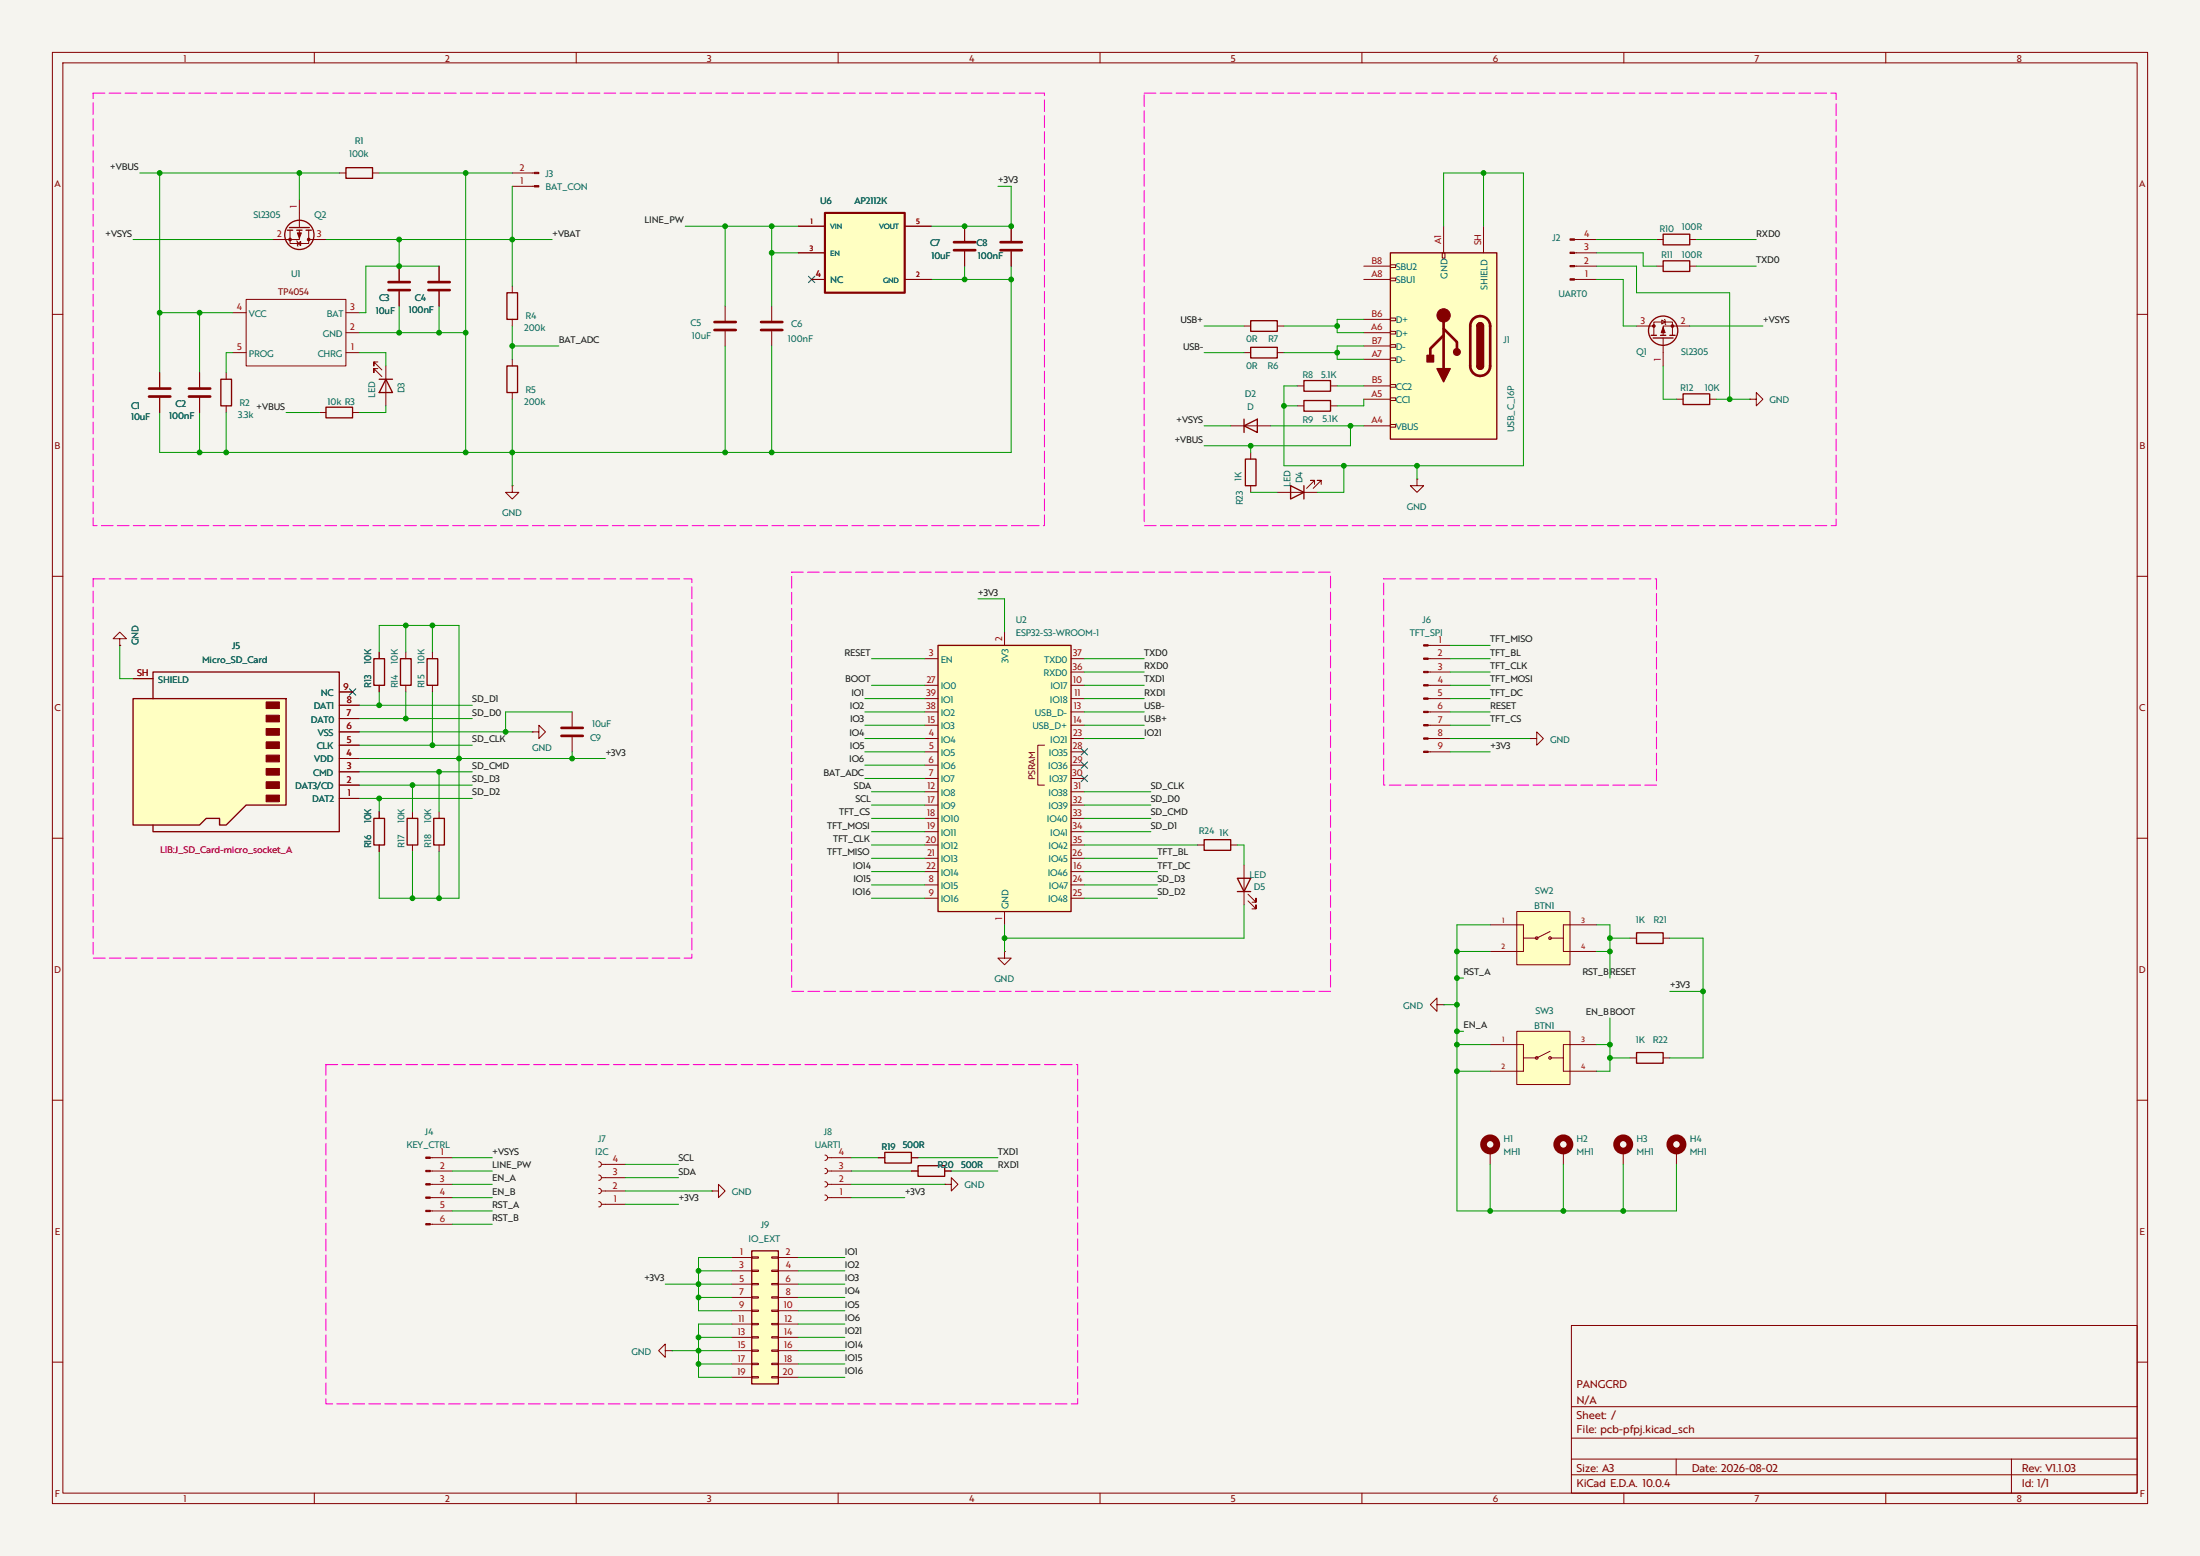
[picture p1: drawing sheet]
<svg xmlns="http://www.w3.org/2000/svg" width="420mm" height="297mm" viewBox="0 0 420 297" stroke-linecap="round" stroke-linejoin="round" font-family="sans-serif">
<path d="M0 0h420v297h-420z" fill="#f5f4ef" stroke="#f5f4ef" stroke-width=".19"/>
<g fill="none" stroke="#840000" stroke-width=".19">
<path d="M10 10h400v277h-400zM12 12h396v273h-396zM60 10v2M110 10v2M160 10v2M210 10v2M260 10v2M310 10v2M360 10v2M10 60h2M408 60h2M10 110h2"/>
<path d="M408 110h2M10 160h2M408 160h2M10 210h2M408 210h2M300 253h108v32h-108zM10 260h2M300 278.5h108M300 274.5h108M300 268.5h108M320 278.5v3M384 278.5v6.5"/>
<path d="M408 260h2M60 285v2M110 285v2M160 285v2M210 285v2M260 285v2M300 281.5h108M310 285v2M360 285v2"/>
</g>
<path d="M265.4 48.3h20.3v35.5h-20.3z" fill="#ffffc2"/>
<g fill="none" stroke="#840000" stroke-width=".19">
<path d="M260.3 53.3h5.1M260.3 50.8h5.1M265.4 53.1h1v.5h-1zM265.4 50.5h1v.6h-1zM275.3 48.3h.5v1h-.5zM275.6 43.2v5.1M283.2 43.2v5.1M260.3 76.2h5.1M260.3 63.5h5.1M260.3 68.6h5.1M260.3 73.7h5.1M260.3 61h5.1"/>
<path d="M260.3 66h5.1M265.4 75.9h1v.6h-1zM265.4 73.4h1v.5h-1zM265.4 68.3h1v.5h-1zM265.4 65.8h1v.5h-1zM265.4 63.2h1v.6h-1zM265.4 60.7h1v.5h-1zM260.3 81.3h5.1M265.4 81h1v.5h-1zM77.5 124.5v1.2M77.5 130.8v1.3M274.3 191.8v-1.3l-1.3 1.3 1.3 1.2v-1.2h1.3"/>
<path d="M275.6 191.8h.1"/>
</g>
<path d="M265.4 48.3h20.3v35.5h-20.3zM281.9 69.9a.64 .64 0 0 0 .7 .6 .64 .64 0 0 0 .6-.6M281.9 62.2a.64 .64 0 0 1 .7-.6 .64 .64 0 0 1 .6 .6M76.5 125.7h2v5.1h-2z" fill="none" stroke="#840000" stroke-width=".25"/>
<path d="M275.6 64l-2.6 2.5v1.3M275.6 62.7l2.5 2.6v1.2M275.6 60.2v10.2M281.2 60.9a1.91 1.91 0 0 1 2.1-.4 1.91 1.91 0 0 1 1.2 1.7v7.7a1.91 1.91 0 0 1-1.9 1.8 1.91 1.91 0 0 1-1.9-1.8v-7.8l.1-.7z" fill="none" stroke="#840000" stroke-width=".51"/>
<g fill="#840000" stroke="#840000" stroke-width=".25">
<path d="M281.9 62.2h1.3v7.7h-1.3z"/>
<path d="M281.9 69.9h1.3a.64 .64 0 0 1-.6 .6 .64 .64 0 0 1-.7-.6z"/>
<path d="M282.1 61.8a.64 .64 0 0 1 .7-.2 .64 .64 0 0 1 .4 .6h-1.3z"/>
<path d="M274.3 70.4h2.6l-1.3 2.5z"/>
<path d="M272.4 67.8h1.3v1.3h-1.3z"/>
<circle cx="278.1" cy="67.2" r=".63"/>
</g>
<circle cx="275.6" cy="60.2" r="1.27" fill="#840000" stroke="#840000" stroke-width=".19"/>
<path d="M25.4 133.4h29.2v20.3h-7.6l-3.8 3.8h-1.3v-1.3h-2.5l-1.3 1.3h-12.7z" fill="#ffffc2"/>
<path d="M96.8 55.9h2v5.1h-2zM72.4 72.4h2.5M73.7 72.4l1.2 2.5h-2.5zM96.8 69.9h2v5h-2zM25.4 133.4h29.2v20.3h-7.6l-3.8 3.8h-1.3v-1.3h-2.5l-1.3 1.3h-12.7zM29.2 133.4v-5.1h35.6v30.5h-35.6v-1.3M71.4 125.7h2v5.1h-2zM229.9 160.3h5v2h-5zM236.2 167.6h2.6l-1.3 2.6zM236.2 170.2h2.6M175.3 222.5h5v2h-5z" fill="none" stroke="#840000" stroke-width=".25"/>
<g fill="#840000" stroke="#840000" stroke-width=".19">
<path d="M50.8 151.8h2.5v1.2h-2.5z"/>
<path d="M50.8 149.2h2.5v1.3h-2.5z"/>
<path d="M50.8 146.7h2.5v1.3h-2.5z"/>
<path d="M50.8 144.1h2.5v1.3h-2.5z"/>
<path d="M50.8 141.6h2.5v1.3h-2.5z"/>
<path d="M50.8 139.1h2.5v1.2h-2.5z"/>
<path d="M50.8 136.5h2.5v1.3h-2.5z"/>
<path d="M50.8 134h2.5v1.3h-2.5z"/>
<path d="M271.8 123.1h.8v.2h-.8z"/>
<path d="M271.8 125.6h.8v.3h-.8z"/>
<path d="M271.8 128.1h.8v.3h-.8z"/>
<path d="M271.8 130.7h.8v.2h-.8z"/>
<path d="M271.8 133.2h.8v.3h-.8z"/>
<path d="M271.8 135.8h.8v.2h-.8z"/>
<path d="M271.8 138.3h.8v.3h-.8z"/>
<path d="M271.8 140.8h.8v.3h-.8z"/>
<path d="M271.8 143.4h.8v.2h-.8z"/>
</g>
<g fill="none" stroke="#840000" stroke-width=".19">
<path d="M76.2 50.8v2.8M76.2 55.6v2.8M83.8 50.8v2.8M83.8 55.6v2.8M97.8 54.6v1.3M72.1 69.1h-.7v.8v-.8l1.5 1.5M72.1 70.4h-.7v.7v-.7l1.5 1.5M73.7 69.9v7.6M97.8 61v1.2M97.8 68.6v1.3M97.8 74.9v1.3M97.8 92.7v1.3h1.3l-1.3 1.3-1.3-1.3h1.3"/>
<path d="M97.8 92.7h.1M22.9 121.9h1.2l-1.2-1.2-1.3 1.2h1.3v1.3M22.9 123.2h.1M25.4 129.5h3.8M64.8 139.7h3.8M64.8 137.2h3.8M64.8 134.6h3.8M64.8 132.1h2.5M72.4 124.5v1.2M72.4 130.8v1.3M272.6 123.2h4.3M272.6 125.7h4.3"/>
<path d="M272.6 128.3h4.3M272.6 130.8h4.3M272.6 133.4h4.3M272.6 135.9h4.3M272.6 138.4h4.3M64.8 152.4h3.8M64.8 149.9h3.8M64.8 147.3h3.8M64.8 144.8h3.8M64.8 142.2h3.8M272.6 141h4.3M272.6 143.5h4.3"/>
<path d="M292.1 141h1.3v-1.3l1.2 1.3-1.2 1.2v-1.2M292.1 141h.1M228.6 161.3h1.3M234.9 161.3h1.3M237.5 165.1v7.6M238.3 172l1.5 1.5v-.8v.8h-.8M238.3 170.7l1.5 1.5v-.7v.7h-.8M191.8 181.6v1.3h1.2l-1.2 1.3-1.3-1.3h1.3M191.8 181.6h.1M309.9 219.7v2.5M320 219.7v2.5M174 223.5h1.3"/>
<path d="M180.3 226.1h1.3v-1.3l1.3 1.3-1.3 1.2v-1.2M180.3 226.1h.1M180.3 223.5h1.3"/>
</g>
<path d="M74.2 55.4h4M74.2 53.8h4M81.8 55.4h4.1M81.8 53.8h4.1" fill="none" stroke="#840000" stroke-width=".51"/>
<g fill="none" stroke="#840000" stroke-width="1.3">
<circle cx="309.9" cy="218.4" r="1.27"/>
<circle cx="320" cy="218.4" r="1.27"/>
</g>
<path d="M289.6 196.9h10.1v10.1h-10.1z" fill="#ffffc2"/>
<g fill="none" stroke="#840000" stroke-width=".19">
<path d="M284.5 199.4h6.3v5.1h-6.3M289.6 196.9h10.1v10.1h-10.1zM304.8 199.4h-6.4v5.1h6.4M295.9 200.7l-2.5 1.2h-2.6M295.9 201.9h2.5"/>
<circle cx="293.4" cy="201.9" r=".25"/>
<circle cx="295.9" cy="201.9" r=".25"/>
</g>
<path d="M179.1 123.2h25.4v50.8h-25.4z" fill="#ffffc2"/>
<path d="M179.1 123.2h25.4v50.8h-25.4z" fill="none" stroke="#840000" stroke-width=".25"/>
<g fill="none" stroke="#840000" stroke-width=".19">
<path d="M176.5 125.7h2.6M176.5 130.8h2.6M176.5 133.4h2.6M176.5 135.9h2.6M176.5 138.4h2.6M191.8 120.7v2.5M204.5 125.7h2.5M204.5 130.8h2.5M204.5 133.4h2.5M204.5 135.9h2.5M204.5 138.4h2.5M204.5 128.3h2.5"/>
<path d="M176.5 141h2.6M176.5 143.5h2.6M176.5 146.1h2.6M176.5 148.6h2.6M176.5 151.1h2.6M176.5 153.7h2.6M176.5 156.2h2.6M176.5 158.8h2.6M199.4 142.2h-1.3v7.7h1.3M204.5 141h2.5M204.5 143.5h2.5M204.5 146.1h2.5"/>
<path d="M204.5 148.6h2.5M204.5 151.1h2.5M204.5 153.7h2.5M204.5 156.2h2.5M204.5 158.8h2.5M176.5 168.9h2.6M176.5 171.5h2.6M176.5 166.4h2.6M176.5 161.3h2.6M176.5 163.8h2.6M191.8 174v2.5M204.5 168.9h2.5"/>
<path d="M204.5 171.5h2.5M204.5 166.4h2.5M204.5 161.3h2.5M204.5 163.8h2.5"/>
</g>
<path d="M289.6 174h10.1v10.2h-10.1z" fill="#ffffc2"/>
<g fill="none" stroke="#840000" stroke-width=".19">
<path d="M300.6 53.3h4.2M300.6 50.8h4.2M300.6 48.3h4.2M300.6 45.7h4.2M247.6 77.5h1.3M247.6 73.7h1.3M254 77.5h1.3M254 73.7h1.3M312.4 62.2h3.3M315.7 64v-2.5h3.6v2.5M317.2 61.1l.7 .4-.7 .3zM317.5 64.5v5.4"/>
<path d="M317.8 61l.2 1M322.6 62.2h-5.1v1.8M243.8 94h7.7M251 92.5v-.8h-.8h.8l-1.6 1.5M252.2 92.5v-.8h-.7h.7l-1.5 1.5M270.5 91.4v1.3h1.3l-1.3 1.3-1.3-1.3h1.3M270.5 91.4h.1M284.5 176.5h6.3v5.1h-6.3M289.6 174h10.1v10.2h-10.1zM295.9 177.8l-2.5 1.3h-2.6M295.9 179.1h2.5M304.8 176.5h-6.4v5.1h6.4"/>
<path d="M135.9 227.3h1.3v-1.2l1.2 1.2-1.2 1.3v-1.3M135.9 227.3h.1M157.5 228.1l.3 .1 .2 .4-.2 .4-.3 .1M157.5 225.6l.3 .1 .2 .4-.2 .3-.3 .2M157.5 223l.3 .2 .2 .3-.2 .4-.3 .1M157.5 220.5l.3 .1 .2 .4-.2 .3-.3 .2M158 228.6h4.6M158 226.1h4.6M158 223.5h4.6M158 221h4.6M167.6 221h1.3M174 221h1.3"/>
<circle cx="293.4" cy="179.1" r=".25"/>
<circle cx="295.9" cy="179.1" r=".25"/>
</g>
<g fill="none" stroke="#840000" stroke-width=".25">
<path d="M248.9 76.5h5.1v2h-5.1zM248.9 72.6h5.1v2.1h-5.1zM315.2 64h1M315.6 64.5h3.8M317 64h1M318.8 64h1M246.4 92.7l2.5 1.3-2.5 1.3zM248.9 92.7v2.6M168.9 220h5.1v2h-5.1z"/>
<circle cx="317.5" cy="63.1" r="2.79"/>
</g>
<g fill="#840000" stroke="#840000" stroke-width=".19">
<path d="M299.7 53.2h.9v.3h-.9z"/>
<path d="M299.7 50.7h.9v.2h-.9z"/>
<path d="M299.7 48.1h.9v.3h-.9z"/>
<path d="M299.7 45.6h.9v.2h-.9z"/>
<path d="M317.5 62.5l.4 1h-.8z"/>
<circle cx="315.7" cy="62.2" r=".25"/>
<circle cx="319.3" cy="62.2" r=".25"/>
</g>
<path d="M143.5 238.8h5.1v25.4h-5.1z" fill="#ffffc2"/>
<g fill="none" stroke="#840000" stroke-width=".25">
<path d="M66 32h5.1v2h-5.1zM54.9 43.9h1M55.2 43.4h3.9M56.6 43.9h1.1M58.4 43.9h1M317.5 44.7h5.1v2h-5.1zM317.5 49.8h5.1v2h-5.1zM62.2 77.7h5.1v2.1h-5.1zM238.8 61.2h5v2h-5zM238.8 66.3h5v2h-5zM321.3 75.2h5.1v2h-5.1zM237.5 81.3l2.5-1.3v2.6z"/>
<path d="M237.5 80v2.6M237.7 87.6h2.1v5.1h-2.1zM77.7 156.2h2.1v5.1h-2.1zM82.8 156.2h2v5.1h-2zM312.4 178.1h5.1v2h-5.1zM312.4 200.9h5.1v2h-5.1zM143.5 238.8h5.1v25.4h-5.1z"/>
<circle cx="57.1" cy="44.8" r="2.79"/>
</g>
<g fill="none" stroke="#840000" stroke-width=".19">
<path d="M57.1 38.1v5.3M64.8 33h1.2M71.1 33h1.3M97.8 33h4.2M97.8 35.6h4.2M44.4 59.7h2.6M47 57.2h19v12.7h-19zM55.4 43.9v2.6h3.5v-2.6M56.6 46l.3 1M56.8 46.5l.6-.4v.8zM57.1 43.9v1.8h-5M58.9 45.7h3.3"/>
<path d="M66 59.7h2.6M184.1 43.2v2.8M184.1 48v2.8M193 43.2v2.8M193 48v2.8M316.2 45.7h1.3M316.2 50.8h1.3M322.6 45.7h1.2M322.6 50.8h1.2M44.4 67.3h2.6M61 78.7h1.2M66 67.3h2.6"/>
<path d="M66 63.5h2.6M67.3 78.7h1.3M237.5 62.2h1.3M237.5 67.3h1.3M243.8 62.2h1.3M243.8 67.3h1.3M320 76.2h1.3M326.4 76.2h1.3M334 76.2h1.3v-1.3l1.2 1.3-1.2 1.3v-1.3M334 76.2h.1M234.9 81.3h7.7M238.8 86.4v1.2"/>
<path d="M238.8 92.7v1.3M101.6 139.7h1.3v-1.3l1.2 1.3-1.2 1.3v-1.3M101.6 139.7h.1M78.7 154.9v1.3M83.8 154.9v1.3M78.7 161.3v1.3M83.8 161.3v1.3M311.1 179.1h1.3M317.5 179.1h1.3M298.4 219.7v2.5M311.1 201.9h1.3M317.5 201.9h1.3"/>
<path d="M82.1 221h4.3M82.1 223.5h4.3M82.1 226.1h4.3M82.1 228.6h4.3M82.1 231.1h4.3M82.1 233.7h4.3M114.3 229.4l.4 .1 .1 .4-.1 .3-.4 .2M114.3 226.8l.4 .2 .1 .3-.1 .4-.4 .1M114.3 224.3l.4 .1 .1 .4-.1 .3-.4 .2M114.3 221.7l.4 .2 .1 .3-.1 .4-.4 .2M114.8 229.9h4.6M114.8 227.3h4.6"/>
<path d="M114.8 224.8h4.6M114.8 222.2h4.6M143.5 239.9h1.3v.3h-1.3zM147.3 239.9h1.3v.3h-1.3zM127 257.8v-1.3l-1.3 1.3 1.3 1.3v-1.3h1.3M128.3 257.8h.1M139.7 240h3.8M139.7 242.6h3.8M139.7 245.1h3.8M139.7 247.6h3.8M139.7 250.2h3.8M139.7 252.7h3.8"/>
<path d="M139.7 255.3h3.8M139.7 257.8h3.8M143.5 242.4h1.3v.3h-1.3zM143.5 245h1.3v.2h-1.3zM143.5 247.5h1.3v.3h-1.3zM143.5 250.1h1.3v.2h-1.3zM143.5 252.6h1.3v.3h-1.3zM143.5 255.1h1.3v.3h-1.3zM143.5 257.7h1.3v.2h-1.3zM147.3 242.4h1.3v.3h-1.3zM147.3 245h1.3v.2h-1.3zM147.3 247.5h1.3v.3h-1.3z"/>
<path d="M147.3 250.1h1.3v.2h-1.3zM147.3 252.6h1.3v.3h-1.3zM147.3 255.1h1.3v.3h-1.3zM147.3 257.7h1.3v.2h-1.3zM148.6 240h3.8M148.6 242.6h3.8M148.6 245.1h3.8M148.6 247.6h3.8M148.6 250.2h3.8M148.6 252.7h3.8M148.6 255.3h3.8M148.6 257.8h3.8"/>
<path d="M139.7 260.3h3.8M139.7 262.9h3.8M143.5 260.2h1.3v.3h-1.3zM143.5 262.8h1.3v.2h-1.3zM147.3 260.2h1.3v.3h-1.3zM147.3 262.8h1.3v.2h-1.3zM148.6 260.3h3.8M148.6 262.9h3.8"/>
</g>
<g fill="#840000" stroke="#840000" stroke-width=".19">
<path d="M81.3 220.9h.8v.2h-.8z"/>
<path d="M81.3 223.4h.8v.2h-.8z"/>
<path d="M81.3 225.9h.8v.3h-.8z"/>
<path d="M81.3 228.5h.8v.2h-.8z"/>
<path d="M81.3 231h.8v.3h-.8z"/>
<path d="M81.3 233.6h.8v.2h-.8z"/>
<path d="M56.8 44.5h.7l-.4 1z"/>
<path d="M102 35.4h.9v.3h-.9z"/>
<path d="M102 32.9h.9v.2h-.9z"/>
<circle cx="58.9" cy="45.7" r=".25"/>
<circle cx="55.4" cy="45.7" r=".25"/>
</g>
<circle cx="298.5" cy="218.4" r="1.27" fill="none" stroke="#840000" stroke-width="1.3"/>
<path d="M182.1 46.2h4.1M182.1 47.8h4.1M191 46.2h4.1M191 47.8h4.1" fill="none" stroke="#840000" stroke-width=".51"/>
<path d="M157.5 40.6h15.2v15.3h-15.2z" fill="#ffffc2"/>
<path d="M157.5 40.6h15.2v15.3h-15.2z" fill="none" stroke="#840000" stroke-width=".41"/>
<g fill="none" stroke="#840000" stroke-width=".19">
<path d="M76.2 50.8v2.8M76.2 55.6v2.8M83.8 50.8v2.8M83.8 55.6v2.8M138.4 58.4v2.8M147.3 58.4v2.8M152.4 43.2h5.1M152.4 48.3h5.1M154.9 53.3h2.6M172.7 43.2h5.1M172.7 53.3h5.1M184.1 43.2v2.8"/>
<path d="M184.1 48v2.8M193 43.2v2.8M193 48v2.8M30.5 71.1v2.8M30.5 75.9v2.8M38.1 71.1v2.8M38.1 75.9v2.8M43.2 71.1v1.3M43.2 77.5v1.2M138.4 63.2v2.8M147.3 63.2v2.8M22.9 123.2h.1"/>
<path d="M25.4 129.5h3.8M64.8 139.7h3.8M64.8 137.2h3.8M64.8 134.6h3.8M64.8 132.1h2.5M72.4 124.5v1.2M72.4 130.8v1.3M82.5 124.5v1.2M82.5 130.8v1.3M109.2 135.9v2.8M64.8 152.4h3.8M64.8 149.9h3.8"/>
<path d="M64.8 147.3h3.8M64.8 144.8h3.8M64.8 142.2h3.8M72.4 154.9v1.3M109.2 140.7v2.8M72.4 161.3v1.3M284.5 219.7v2.5M167.6 221h1.3M174 223.5h1.3M174 221h1.3M180.3 223.5h1.3"/>
</g>
<path d="M28.4 75.7h4.1M28.4 74.2h4.1M36.1 75.7h4M36.1 74.2h4M136.4 63h4.1M136.4 61.5h4.1M145.3 63h4.1M145.3 61.5h4.1M107.2 138.9h4.1M107.2 140.5h4.1" fill="none" stroke="#840000" stroke-width=".51"/>
<path d="M42.2 72.4h2v5.1h-2zM81.5 125.7h2.1v5.1h-2.1zM71.4 156.2h2v5.1h-2z" fill="none" stroke="#840000" stroke-width=".25"/>
<circle cx="284.5" cy="218.4" r="1.27" fill="none" stroke="#840000" stroke-width="1.3"/>
<g fill="none" stroke="#009600" stroke-width=".19">
<path d="M26.7 33h38.1M30.5 33v38.1M57.1 33v5.1M72.4 33h25.4M88.9 33v53.4M97.8 35.6v19M190.5 35.6h2.5v7.6h-15.2M283.2 33v10.2M25.4 45.7h26.7M30.5 59.7h13.9M38.1 59.7v11.4M62.2 45.7h43.2"/>
<path d="M76.2 45.7v5.1M76.2 58.4v5.1M83.8 50.8h-14v8.9h-1.2M83.8 58.4v5.1M130.8 43.2h21.6M138.4 43.2v15.2M147.3 48.3h5.1M147.3 43.2v15.2M177.8 53.3h15.2M184.1 50.8v2.5M193 50.8v35.6h-162.5v-7.7M275.6 43.2v-10.2h15.2v55.9h-45.7v-15.2h2.5"/>
<path d="M304.8 53.3h5.1v8.9h2.5M304.8 48.3h8.9v2.5h2.5M304.8 50.8h7.6v5.1h17.8v20.3M304.8 45.7h11.4M323.8 50.8h11.5M323.8 45.7h11.5M38.1 78.7v7.7M43.2 78.7v7.7M44.4 67.3h-1.2v3.8M54.6 78.7h6.4M68.6 63.5h20.3M68.6 67.3h5.1v2.6"/>
<path d="M73.7 77.5v1.2h-5.1M97.8 66h8.9M97.8 62.2v6.4M97.8 76.2v16.5M138.4 66v20.4M147.3 66v20.4M229.9 62.2h7.6M229.9 67.3h7.6M245.1 62.2h10.2M245.1 67.3h10.2M245.1 77.5h2.5M255.3 73.7h5"/>
<path d="M260.3 61h-5v2.5h5M260.3 66h-5v2.6h5M260.3 76.2v1.3h-5M317.5 69.9v6.3h2.5M322.6 62.2h13.9M327.7 76.2h6.3M229.9 81.3h5M238.8 85.1v1.3M238.8 94h5M242.6 81.3h17.7M256.5 88.9v5.1h-5M257.8 81.3v3.8h-27.9"/>
<path d="M270.5 88.9v2.5M77.5 119.4v5.1M82.5 119.4v5.1M186.7 114.3h5.1v6.4M22.9 123.2v6.3h2.5M68.6 134.6h21.6M68.6 139.7h33M68.6 137.2h21.6M72.4 124.5v-5.1h15.2v52.1h-15.2v-8.9M72.4 132.1v2.5M77.5 132.1v5.1M82.5 132.1v10.1"/>
<path d="M109.2 135.9h-12.7v3.8M165.1 135.9h11.4M165.1 138.4h11.4M165.1 133.4h11.4M166.4 130.8h10.1M166.4 125.7h10.1M207 128.3h11.4M207 130.8h11.4M207 135.9h11.4M207 138.4h11.4M207 133.4h11.4M207 125.7h11.4"/>
<path d="M276.9 128.3h7.6M276.9 130.8h7.6M276.9 135.9h7.6M276.9 138.4h7.6M276.9 133.4h7.6M276.9 125.7h7.6M276.9 123.2h7.6M68.6 149.9h21.6M68.6 147.3h21.6M68.6 144.8h47M68.6 152.4h21.6M68.6 142.2h21.6"/>
<path d="M72.4 152.4v2.5M78.7 149.9v5M83.8 147.3v7.6M109.2 143.5v1.3M165.1 141h11.4M165.1 143.5h11.4M165.1 146.1h11.4M165.1 148.6h11.4M166.4 158.8h10.1M166.4 156.2h10.1M166.4 151.1h10.1M166.4 153.7h10.1"/>
<path d="M207 141h11.4M207 158.8h12.7M207 156.2h12.7M207 151.1h12.7M207 153.7h12.7M276.9 141h15.2M276.9 143.5h7.6M78.7 162.6v8.9M83.8 162.6v8.9M166.4 161.3h10.1M166.4 168.9h10.1M166.4 171.5h10.1"/>
<path d="M166.4 163.8h10.1M166.4 166.4h10.1M191.8 176.5v5.1M207 161.3h21.6M207 168.9h14M207 171.5h14M207 163.8h14M207 166.4h14M236.2 161.3h1.3v3.8M237.5 172.7v6.4h-45.7M284.5 176.5h-6.4v54.6h41.9v-8.9M304.8 176.5h2.5v10.2"/>
<path d="M307.3 179.1h3.8M318.8 179.1h6.3v22.8h-6.3M275.6 191.8h2.5M278.1 181.6h6.4M278.1 196.9h1.3M278.1 199.4h6.4M278.1 186.7h1.3M304.8 181.6h2.5M304.8 199.4h2.5M307.3 194.3v10.2h-2.5M318.8 189.2h6.3M278.1 204.5h6.4"/>
<path d="M307.3 201.9h3.8M86.4 231.1h7.6M86.4 223.5h7.6M86.4 221h7.6M86.4 226.1h7.6M86.4 228.6h7.6M86.4 233.7h7.6M119.4 229.9h10.1M119.4 222.2h10.1M119.4 224.8h10.1M119.4 227.3h16.5M162.6 223.5h11.4"/>
<path d="M162.6 221h5M162.6 226.1h17.7M162.6 228.6h10.1M175.3 221h15.2M181.6 223.5h8.9M284.5 222.2v8.9M298.4 222.2v8.9M309.9 222.2v8.9M127 245.1h12.7M128.3 257.8h11.4M133.3 255.3h6.4M133.3 247.6h6.4"/>
<path d="M133.3 242.6h6.4M139.7 252.7h-6.4v10.2h6.4M139.7 240h-6.4v10.2h6.4M152.4 252.7h8.9M152.4 257.8h8.9M152.4 255.3h8.9M152.4 245.1h8.9M152.4 240h8.9M152.4 250.2h8.9M152.4 247.6h8.9M152.4 242.6h8.9M133.3 260.3h6.4"/>
<path d="M152.4 262.9h8.9M152.4 260.3h8.9"/>
</g>
<path d="M154.3 52.7l1.2 1.2M155.5 52.7l-1.2 1.2M66.7 131.5l1.2 1.2M67.9 131.5l-1.2 1.2M206.4 142.9l1.2 1.2M206.4 145.4l1.2 1.3M206.4 148l1.2 1.2M207.6 142.9l-1.2 1.2M207.6 145.4l-1.2 1.3M207.6 148l-1.2 1.2" fill="none" stroke="#000084" stroke-width=".19"/>
<path d="M17.8 17.8h181.6v82.5h-181.6zM218.4 17.8h132.1v82.5h-132.1zM17.8 110.5h114.3v72.4h-114.3zM151.1 109.2h102.9v80h-102.9zM264.2 110.5h52v39.4h-52zM62.2 203.2h143.5v64.8h-143.5z" fill="none" stroke="#f0c" stroke-width=".2" stroke-dasharray="2.2 .8"/>
<g fill="#009600" stroke="#009600" stroke-width=".19">
<circle cx="283.2" cy="33" r=".46"/>
<circle cx="330.2" cy="76.2" r=".46"/>
<circle cx="257.8" cy="81.3" r=".46"/>
<circle cx="270.5" cy="88.9" r=".46"/>
<circle cx="256.5" cy="88.9" r=".46"/>
<circle cx="184.1" cy="43.2" r=".46"/>
<circle cx="147.3" cy="43.2" r=".46"/>
<circle cx="193" cy="43.2" r=".46"/>
<circle cx="255.3" cy="62.2" r=".46"/>
<circle cx="245.1" cy="77.5" r=".46"/>
<circle cx="255.3" cy="67.3" r=".46"/>
<circle cx="238.8" cy="85.1" r=".46"/>
<circle cx="147.3" cy="48.3" r=".46"/>
<circle cx="278.1" cy="186.7" r=".46"/>
<circle cx="325.1" cy="189.2" r=".46"/>
<circle cx="307.3" cy="181.6" r=".46"/>
<circle cx="307.3" cy="201.9" r=".46"/>
<circle cx="298.4" cy="231.1" r=".46"/>
<circle cx="284.5" cy="231.1" r=".46"/>
<circle cx="278.1" cy="196.9" r=".46"/>
<circle cx="309.9" cy="231.1" r=".46"/>
<circle cx="307.3" cy="199.4" r=".46"/>
<circle cx="278.1" cy="199.4" r=".46"/>
<circle cx="278.1" cy="181.6" r=".46"/>
<circle cx="278.1" cy="204.5" r=".46"/>
<circle cx="278.1" cy="191.8" r=".46"/>
<circle cx="307.3" cy="179.1" r=".46"/>
<circle cx="191.8" cy="179.1" r=".46"/>
<circle cx="133.3" cy="255.3" r=".46"/>
<circle cx="133.3" cy="257.8" r=".46"/>
<circle cx="133.3" cy="260.3" r=".46"/>
<circle cx="133.3" cy="242.6" r=".46"/>
<circle cx="133.3" cy="247.6" r=".46"/>
<circle cx="133.3" cy="245.1" r=".46"/>
<circle cx="88.9" cy="33" r=".46"/>
<circle cx="97.8" cy="66" r=".46"/>
<circle cx="76.2" cy="63.5" r=".46"/>
<circle cx="88.9" cy="63.5" r=".46"/>
<circle cx="83.8" cy="63.5" r=".46"/>
<circle cx="76.2" cy="50.8" r=".46"/>
<circle cx="97.8" cy="45.7" r=".46"/>
<circle cx="38.1" cy="59.7" r=".46"/>
<circle cx="30.5" cy="33" r=".46"/>
<circle cx="57.1" cy="33" r=".46"/>
<circle cx="76.2" cy="45.7" r=".46"/>
<circle cx="30.5" cy="59.7" r=".46"/>
<circle cx="138.4" cy="86.4" r=".46"/>
<circle cx="72.4" cy="134.6" r=".46"/>
<circle cx="77.5" cy="119.4" r=".46"/>
<circle cx="43.2" cy="86.4" r=".46"/>
<circle cx="38.1" cy="86.4" r=".46"/>
<circle cx="77.5" cy="137.2" r=".46"/>
<circle cx="87.6" cy="144.8" r=".46"/>
<circle cx="82.5" cy="142.2" r=".46"/>
<circle cx="78.7" cy="149.9" r=".46"/>
<circle cx="72.4" cy="152.4" r=".46"/>
<circle cx="83.8" cy="147.3" r=".46"/>
<circle cx="78.7" cy="171.5" r=".46"/>
<circle cx="83.8" cy="171.5" r=".46"/>
<circle cx="96.5" cy="139.7" r=".46"/>
<circle cx="109.2" cy="144.8" r=".46"/>
<circle cx="138.4" cy="43.2" r=".46"/>
<circle cx="147.3" cy="86.4" r=".46"/>
<circle cx="184.1" cy="53.3" r=".46"/>
<circle cx="193" cy="53.3" r=".46"/>
<circle cx="82.5" cy="119.4" r=".46"/>
<circle cx="97.8" cy="86.4" r=".46"/>
<circle cx="88.9" cy="86.4" r=".46"/>
</g>
<g font-size="2.1" fill="#840000">
<text x="301" y="267.9">N/A</text>
<text x="301" y="264.9">PANGCRD</text>
<text x="301" y="273.6">File: pcb-pfpj.kicad_sch</text>
<text x="301" y="270.9">Sheet: /</text>
<text x="301" y="281">Size: A3</text>
<text x="323" y="281">Date: 2026-08-02</text>
<text x="386" y="281">Rev: V1.1.03</text>
<text x="301" y="283.8">KiCad E.D.A. 10.0.4</text>
<text x="386" y="283.8">Id: 1/1</text>
</g>
<g font-size="1.8" fill="#840000">
<text x="35" y="11.8">1</text>
<text x="85" y="11.8">2</text>
<text x="135" y="11.8">3</text>
<text x="185" y="11.8">4</text>
<text x="235" y="11.8">5</text>
<text x="285" y="11.8">6</text>
<text x="335" y="11.8">7</text>
<text x="385" y="11.8">8</text>
<text x="10.4" y="35.8">A</text>
<text x="408.4" y="35.8">A</text>
<text x="53.1" y="56.4">TP4054</text>
<text x="10.4" y="85.8">B</text>
<text x="408.4" y="85.8">B</text>
<text x="10.4" y="135.8">C</text>
<text x="408.4" y="135.8">C</text>
<text x="197.6" y="149" transform="rotate(-90 197.6 149)">PSRAM</text>
<text x="10.3" y="185.8">D</text>
<text x="408.3" y="185.8">D</text>
<text x="10.5" y="235.8">E</text>
<text x="408.5" y="235.8">E</text>
<text x="10.5" y="285.8">F</text>
<text x="35" y="286.8">1</text>
<text x="85" y="286.8">2</text>
<text x="135" y="286.8">3</text>
<text x="185" y="286.8">4</text>
<text x="235" y="286.8">5</text>
<text x="285" y="286.8">6</text>
<text x="335" y="286.8">7</text>
<text x="385" y="286.8">8</text>
<text x="408.5" y="285.8">F</text>
</g>
<g font-size="1.8" fill="#006464">
<text x="66.6" y="30">100k</text>
<text x="67.7" y="27.4">R1</text>
<text x="104.1" y="33.8">J3</text>
<text x="48.4" y="41.7">Sl2305</text>
<text x="60" y="41.7">Q2</text>
<text x="104.1" y="36.3">BAT_CON</text>
<text x="156.6" y="38.9">U6</text>
<text x="163.1" y="38.9">AP2112K</text>
<text x="177.5" y="47">C7</text>
<text x="186.4" y="47">C8</text>
<text x="296.4" y="46">J2</text>
<text x="316.8" y="44.2">R10</text>
<text x="321.1" y="43.9">100R</text>
<text x="55.6" y="52.8">U1</text>
<text x="177.8" y="49.5">10uF</text>
<text x="186.7" y="49.5">100nF</text>
<text x="266.4" y="51.6">SBU2</text>
<text x="276.3" y="53.2" transform="rotate(-90 276.3 53.2)">GND</text>
<text x="317.1" y="49.3">R11</text>
<text x="321.1" y="49.3">100R</text>
<text x="71.8" y="59.9">10uF</text>
<text x="72.4" y="57.4">C3</text>
<text x="78" y="59.7">100nF</text>
<text x="79.2" y="57.4">C4</text>
<text x="158.5" y="54.1">NC</text>
<text x="266.4" y="54.1">SBU1</text>
<text x="284" y="55.3" transform="rotate(-90 284 55.3)">SHIELD</text>
<text x="297.5" y="56.6">UART0</text>
<text x="47.5" y="60.4">VCC</text>
<text x="61.6" y="64.3">GND</text>
<text x="62.4" y="60.4">BAT</text>
<text x="100.1" y="63.2">200k</text>
<text x="100.3" y="61">R4</text>
<text x="131.8" y="62.2">C5</text>
<text x="132.1" y="64.8">10uF</text>
<text x="150.4" y="65.3">100nF</text>
<text x="151" y="62.5">C6</text>
<text x="237.9" y="65.3">0R</text>
<text x="242.1" y="65.3">R7</text>
<text x="266.4" y="64.3">D+</text>
<text x="266.4" y="61.7">D+</text>
<text x="287" y="65.5">J1</text>
<text x="47.5" y="68.1">PROG</text>
<text x="60.6" y="68.1">CHRG</text>
<text x="237.9" y="70.4">0R</text>
<text x="242" y="70.4">R6</text>
<text x="266.4" y="69.3">D-</text>
<text x="266.4" y="66.8">D-</text>
<text x="312.4" y="67.8">Q1</text>
<text x="320.9" y="67.8">Sl2305</text>
<text x="25" y="78">C1</text>
<text x="33.5" y="77.7">C2</text>
<text x="45.7" y="77.5">R2</text>
<text x="62.5" y="77.2">10k R3</text>
<text x="71.6" y="75.9" transform="rotate(-90 71.6 75.9)">LED</text>
<text x="77.2" y="75" transform="rotate(-90 77.2 75)">D3</text>
<text x="100.1" y="77.2">200k</text>
<text x="100.3" y="74.9">R5</text>
<text x="237.7" y="75.7">D2</text>
<text x="248.6" y="72.1">R8</text>
<text x="252.2" y="72.1">5.1K</text>
<text x="266.4" y="77">CC1</text>
<text x="266.4" y="74.4">CC2</text>
<text x="320.7" y="74.7">R12</text>
<text x="325.4" y="74.7">10K</text>
<text x="337.8" y="77">GND</text>
<text x="25" y="80.3">10uF</text>
<text x="32.3" y="80">100nF</text>
<text x="45.5" y="79.8">3.3k</text>
<text x="238.1" y="78.2">D</text>
<text x="248.6" y="80.8">R9</text>
<text x="252.5" y="80.5">5.1K</text>
<text x="266.4" y="82">VBUS</text>
<text x="289" y="82.5" transform="rotate(-90 289 82.5)">USB_C_16P</text>
<text x="237" y="91.8" transform="rotate(-90 237 91.8)">1K</text>
<text x="246.4" y="92.9" transform="rotate(-90 246.4 92.9)">LED</text>
<text x="248.7" y="92.2" transform="rotate(-90 248.7 92.2)">D4</text>
<text x="95.8" y="98.5">GND</text>
<text x="237.2" y="96.4" transform="rotate(-90 237.2 96.4)">R23</text>
<text x="268.6" y="97.3">GND</text>
<text x="193.9" y="118.9">U2</text>
<text x="271.6" y="118.9">J6</text>
<text x="26.4" y="123.2" transform="rotate(-90 26.4 123.2)">GND</text>
<text x="44.3" y="123.9">J5</text>
<text x="193.9" y="121.4">ESP32-S3-WROOM-1</text>
<text x="269.1" y="121.4">TFT_SPI</text>
<text x="30.2" y="130.3">SHIELD</text>
<text x="38.6" y="126.5">Micro_SD_Card</text>
<text x="70.9" y="131.3" transform="rotate(-90 70.9 131.3)">R13</text>
<text x="70.9" y="126.7" transform="rotate(-90 70.9 126.7)">10K</text>
<text x="75.9" y="131.4" transform="rotate(-90 75.9 131.4)">R14</text>
<text x="75.9" y="126.7" transform="rotate(-90 75.9 126.7)">10K</text>
<text x="81" y="131.4" transform="rotate(-90 81 131.4)">R15</text>
<text x="81" y="126.7" transform="rotate(-90 81 126.7)">10K</text>
<text x="179.6" y="126.5">EN</text>
<text x="179.6" y="131.6">IO0</text>
<text x="192.5" y="126.6" transform="rotate(-90 192.5 126.6)">3V3</text>
<text x="199.2" y="129">RXD0</text>
<text x="199.3" y="126.5">TXD0</text>
<text x="200.5" y="131.6">IO17</text>
<text x="59.4" y="137.9">DAT0</text>
<text x="59.9" y="135.4">DAT1</text>
<text x="61.2" y="132.8">NC</text>
<text x="179.6" y="136.6">IO2</text>
<text x="179.6" y="134.1">IO1</text>
<text x="197.6" y="136.6">USB_D-</text>
<text x="200.4" y="134.1">IO18</text>
<text x="60.5" y="143">CLK</text>
<text x="60.7" y="140.5">VSS</text>
<text x="101.6" y="143.3">GND</text>
<text x="112.6" y="141.5">C9</text>
<text x="113" y="138.7">10uF</text>
<text x="179.6" y="141.7">IO4</text>
<text x="179.6" y="139.2">IO3</text>
<text x="197.1" y="139.2">USB_D+</text>
<text x="200.5" y="141.7">IO21</text>
<text x="295.9" y="141.7">GND</text>
<text x="59.8" y="148.1">CMD</text>
<text x="60" y="145.5">VDD</text>
<text x="179.6" y="144.3">IO5</text>
<text x="179.6" y="146.8">IO6</text>
<text x="179.6" y="149.3">IO7</text>
<text x="200.1" y="146.8">IO36</text>
<text x="200.3" y="144.3">IO35</text>
<text x="200.3" y="149.3">IO37</text>
<text x="56.4" y="150.6">DAT3/CD</text>
<text x="59.6" y="153.2">DAT2</text>
<text x="179.6" y="151.9">IO8</text>
<text x="179.6" y="154.4">IO9</text>
<text x="200.2" y="154.4">IO39</text>
<text x="200.2" y="151.9">IO38</text>
<text x="70.9" y="161.9" transform="rotate(-90 70.9 161.9)">R16</text>
<text x="70.9" y="157.2" transform="rotate(-90 70.9 157.2)">10K</text>
<text x="77.2" y="161.8" transform="rotate(-90 77.2 161.8)">R17</text>
<text x="77.2" y="157.2" transform="rotate(-90 77.2 157.2)">10K</text>
<text x="82.3" y="161.9" transform="rotate(-90 82.3 161.9)">R18</text>
<text x="82.3" y="157.2" transform="rotate(-90 82.3 157.2)">10K</text>
<text x="179.6" y="157">IO10</text>
<text x="179.6" y="159.5">IO11</text>
<text x="199.9" y="157">IO40</text>
<text x="200.5" y="159.5">IO41</text>
<text x="228.9" y="159.3">R24</text>
<text x="232.8" y="159.5">1K</text>
<text x="179.6" y="162">IO12</text>
<text x="179.6" y="164.6">IO13</text>
<text x="179.6" y="167.1">IO14</text>
<text x="200" y="167.1">IO46</text>
<text x="200.2" y="164.6">IO45</text>
<text x="200.2" y="162">IO42</text>
<text x="238.5" y="167.6">LED</text>
<text x="179.6" y="169.7">IO15</text>
<text x="179.6" y="172.2">IO16</text>
<text x="192.5" y="173.5" transform="rotate(-90 192.5 173.5)">GND</text>
<text x="200.1" y="172.2">IO48</text>
<text x="200.2" y="169.7">IO47</text>
<text x="239.4" y="169.9">D5</text>
<text x="292.9" y="173.5">BTN1</text>
<text x="293.1" y="170.7">SW2</text>
<text x="312.3" y="176.3">1K</text>
<text x="315.7" y="176.3">R21</text>
<text x="189.8" y="187.4">GND</text>
<text x="267.9" y="192.5">GND</text>
<text x="292.9" y="196.3">BTN1</text>
<text x="293.1" y="193.5">SW3</text>
<text x="312.3" y="199.1">1K</text>
<text x="315.5" y="199.1">R22</text>
<text x="77.6" y="219.2">KEY_CTRL</text>
<text x="81.1" y="216.7">J4</text>
<text x="113.6" y="220.5">I2C</text>
<text x="114.2" y="217.9">J7</text>
<text x="155.6" y="219.2">UART1</text>
<text x="157.3" y="216.7">J8</text>
<text x="168.3" y="219.5">R19</text>
<text x="172.3" y="219.2">500R</text>
<text x="287" y="220.5">MH1</text>
<text x="287" y="217.9">H1</text>
<text x="301" y="220.5">MH1</text>
<text x="301" y="217.9">H2</text>
<text x="312.4" y="217.9">H3</text>
<text x="312.4" y="220.5">MH1</text>
<text x="322.6" y="220.5">MH1</text>
<text x="322.6" y="217.9">H4</text>
<text x="179" y="223">R20</text>
<text x="183.5" y="223">500R</text>
<text x="184.1" y="226.8">GND</text>
<text x="139.7" y="228.1">GND</text>
<text x="142.9" y="237">IO_EXT</text>
<text x="145.2" y="234.4">J9</text>
<text x="120.6" y="258.6">GND</text>
</g>
<g font-size="1.8" fill="#0f0f0f">
<text x="21" y="32.5">+VBUS</text>
<text x="190.5" y="35">+3V3</text>
<text x="20.1" y="45.2">+VSYS</text>
<text x="105.4" y="45.2">+VBAT</text>
<text x="123.1" y="42.6">LINE_PW</text>
<text x="335.3" y="45.2">RXD0</text>
<text x="335.3" y="50.2">TXD0</text>
<text x="106.7" y="65.5">BAT_ADC</text>
<text x="225.4" y="61.7">USB+</text>
<text x="336.5" y="61.7">+VSYS</text>
<text x="225.8" y="66.7">USB-</text>
<text x="48.9" y="78.2">+VBUS</text>
<text x="224.6" y="80.7">+VSYS</text>
<text x="224.2" y="84.5">+VBUS</text>
<text x="186.7" y="113.7">+3V3</text>
<text x="161.2" y="125.2">RESET</text>
<text x="218.4" y="125.2">TXD0</text>
<text x="284.5" y="122.6">TFT_MISO</text>
<text x="284.5" y="125.2">TFT_BL</text>
<text x="161.4" y="130.2">BOOT</text>
<text x="218.4" y="127.7">RXD0</text>
<text x="218.4" y="130.2">TXD1</text>
<text x="284.5" y="130.2">TFT_MOSI</text>
<text x="284.5" y="127.7">TFT_CLK</text>
<text x="90.2" y="134.1">SD_D1</text>
<text x="90.2" y="136.6">SD_D0</text>
<text x="162.2" y="135.3">IO2</text>
<text x="162.3" y="137.9">IO3</text>
<text x="162.5" y="132.8">IO1</text>
<text x="218.4" y="137.9">USB+</text>
<text x="218.4" y="135.3">USB-</text>
<text x="218.4" y="132.8">RXD1</text>
<text x="284.5" y="135.3">RESET</text>
<text x="284.5" y="132.8">TFT_DC</text>
<text x="284.5" y="137.9">TFT_CS</text>
<text x="90.2" y="141.7">SD_CLK</text>
<text x="162.1" y="140.4">IO4</text>
<text x="162.2" y="142.9">IO5</text>
<text x="218.4" y="140.4">IO21</text>
<text x="284.5" y="142.9">+3V3</text>
<text x="90.2" y="146.8">SD_CMD</text>
<text x="90.2" y="149.3">SD_D3</text>
<text x="115.6" y="144.2">+3V3</text>
<text x="157.2" y="148">BAT_ADC</text>
<text x="162.1" y="145.5">IO6</text>
<text x="90.2" y="151.8">SD_D2</text>
<text x="160.2" y="155.6">TFT_CS</text>
<text x="163" y="150.6">SDA</text>
<text x="163.3" y="153.1">SCL</text>
<text x="219.7" y="153.1">SD_D0</text>
<text x="219.7" y="150.6">SD_CLK</text>
<text x="219.7" y="155.6">SD_CMD</text>
<text x="157.9" y="158.2">TFT_MOSI</text>
<text x="159" y="160.7">TFT_CLK</text>
<text x="219.7" y="158.2">SD_D1</text>
<text x="157.9" y="163.3">TFT_MISO</text>
<text x="162.8" y="165.8">IO14</text>
<text x="221" y="163.3">TFT_BL</text>
<text x="221" y="165.8">TFT_DC</text>
<text x="162.8" y="170.9">IO16</text>
<text x="162.9" y="168.3">IO15</text>
<text x="221" y="168.3">SD_D3</text>
<text x="221" y="170.9">SD_D2</text>
<text x="279.4" y="186.1">RST_A</text>
<text x="302.1" y="186.1">RST_B</text>
<text x="307.3" y="186.1">RESET</text>
<text x="318.8" y="188.7">+3V3</text>
<text x="279.4" y="196.3">EN_A</text>
<text x="302.7" y="193.7">EN_BBOOT</text>
<text x="94" y="220.4">+VSYS</text>
<text x="129.5" y="221.7">SCL</text>
<text x="190.5" y="220.4">TXD1</text>
<text x="94" y="223">LINE_PW</text>
<text x="94" y="225.5">EN_A</text>
<text x="129.5" y="224.2">SDA</text>
<text x="190.5" y="223">RXD1</text>
<text x="94" y="230.6">RST_A</text>
<text x="94" y="228">EN_B</text>
<text x="94" y="233.1">RST_B</text>
<text x="129.5" y="229.3">+3V3</text>
<text x="172.7" y="228">+3V3</text>
<text x="161.3" y="239.5">IO1</text>
<text x="123" y="244.5">+3V3</text>
<text x="161.3" y="242">IO2</text>
<text x="161.3" y="244.5">IO3</text>
<text x="161.3" y="247.1">IO4</text>
<text x="161.3" y="249.6">IO5</text>
<text x="161.3" y="257.2">IO14</text>
<text x="161.3" y="254.7">IO21</text>
<text x="161.3" y="252.2">IO6</text>
<text x="161.3" y="262.3">IO16</text>
<text x="161.3" y="259.8">IO15</text>
</g>
<g font-size="1.8" fill="#a90000">
<text x="99.2" y="32.6">2</text>
<text x="99.4" y="35.1">1</text>
<text x="56.7" y="39.7" transform="rotate(-90 56.7 39.7)">1</text>
<text x="52.9" y="45.3">2</text>
<text x="60.5" y="45.3">3</text>
<text x="275.1" y="46.6" transform="rotate(-90 275.1 46.6)">A1</text>
<text x="282.7" y="46.8" transform="rotate(-90 282.7 46.8)">SH</text>
<text x="302.4" y="45.3">4</text>
<text x="302.5" y="47.8">3</text>
<text x="155.7" y="52.9">4</text>
<text x="261.8" y="52.9">A8</text>
<text x="261.8" y="50.3">B8</text>
<text x="302.4" y="50.3">2</text>
<text x="302.6" y="52.9">1</text>
<text x="45.2" y="59.2">4</text>
<text x="66.9" y="59.2">3</text>
<text x="66.9" y="63">2</text>
<text x="261.8" y="63">A6</text>
<text x="261.8" y="60.5">B6</text>
<text x="261.9" y="65.6">B7</text>
<text x="313.3" y="61.8">3</text>
<text x="320.9" y="61.8">2</text>
<text x="45.3" y="66.8">5</text>
<text x="67" y="66.8">1</text>
<text x="261.9" y="68.1">A7</text>
<text x="317" y="68.9" transform="rotate(-90 317 68.9)">1</text>
<text x="261.9" y="75.7">A5</text>
<text x="261.9" y="73.2">B5</text>
<text x="261.8" y="80.8">A4</text>
<text x="177.4" y="125.3">3</text>
<text x="191.3" y="122.4" transform="rotate(-90 191.3 122.4)">2</text>
<text x="204.9" y="125.3">37</text>
<text x="274.5" y="125.3">2</text>
<text x="274.7" y="122.7">1</text>
<text x="26.2" y="129.1">SH</text>
<text x="65.5" y="131.6">9</text>
<text x="176.9" y="130.3">27</text>
<text x="204.8" y="127.8">36</text>
<text x="204.9" y="130.3">10</text>
<text x="274.5" y="130.3">4</text>
<text x="274.5" y="127.8">3</text>
<text x="66.2" y="134.2">8</text>
<text x="66.2" y="136.7">7</text>
<text x="176.9" y="132.9">39</text>
<text x="176.9" y="135.4">38</text>
<text x="177.1" y="138">15</text>
<text x="204.9" y="138">14</text>
<text x="205" y="135.4">13</text>
<text x="205.1" y="132.9">11</text>
<text x="274.4" y="135.4">6</text>
<text x="274.5" y="132.9">5</text>
<text x="274.5" y="138">7</text>
<text x="66.2" y="139.2">6</text>
<text x="66.2" y="141.8">5</text>
<text x="177.3" y="140.5">4</text>
<text x="177.4" y="143">5</text>
<text x="204.8" y="143">28</text>
<text x="204.9" y="140.5">23</text>
<text x="274.5" y="143">9</text>
<text x="274.5" y="140.5">8</text>
<text x="66.2" y="144.3">4</text>
<text x="66.2" y="149.4">2</text>
<text x="66.2" y="146.9">3</text>
<text x="177.3" y="145.6">6</text>
<text x="177.4" y="148.1">7</text>
<text x="204.7" y="148.1">30</text>
<text x="204.8" y="145.6">29</text>
<text x="66.4" y="151.9">1</text>
<text x="177" y="155.7">18</text>
<text x="177" y="150.7">12</text>
<text x="177.1" y="153.2">17</text>
<text x="204.9" y="153.2">32</text>
<text x="204.9" y="155.7">33</text>
<text x="205" y="150.7">31</text>
<text x="176.8" y="160.8">20</text>
<text x="177" y="158.3">19</text>
<text x="204.8" y="158.3">34</text>
<text x="204.9" y="160.8">35</text>
<text x="176.9" y="165.9">22</text>
<text x="177" y="163.4">21</text>
<text x="204.8" y="163.4">26</text>
<text x="204.9" y="165.9">16</text>
<text x="177.3" y="171">9</text>
<text x="177.3" y="168.4">8</text>
<text x="204.8" y="168.4">24</text>
<text x="204.8" y="171">25</text>
<text x="191.3" y="175.6" transform="rotate(-90 191.3 175.6)">1</text>
<text x="84.2" y="220.5">1</text>
<text x="117" y="221.8">4</text>
<text x="160.2" y="220.5">4</text>
<text x="84" y="223.1">2</text>
<text x="84" y="225.6">3</text>
<text x="117" y="226.9">2</text>
<text x="117" y="224.3">3</text>
<text x="160.2" y="225.6">2</text>
<text x="160.2" y="223.1">3</text>
<text x="83.9" y="233.2">6</text>
<text x="84" y="228.1">4</text>
<text x="84" y="230.7">5</text>
<text x="117.2" y="229.4">1</text>
<text x="160.4" y="228.1">1</text>
<text x="141.3" y="239.6">1</text>
<text x="150" y="239.6">2</text>
<text x="141.2" y="244.6">5</text>
<text x="141.2" y="242.1">3</text>
<text x="150" y="244.6">6</text>
<text x="150" y="242.1">4</text>
<text x="141.1" y="249.7">9</text>
<text x="141.2" y="247.2">7</text>
<text x="149.6" y="249.7">10</text>
<text x="150" y="247.2">8</text>
<text x="140.9" y="257.3">15</text>
<text x="140.9" y="254.8">13</text>
<text x="141" y="252.3">11</text>
<text x="149.7" y="257.3">16</text>
<text x="149.7" y="254.8">14</text>
<text x="149.7" y="252.3">12</text>
<text x="140.8" y="262.4">19</text>
<text x="140.9" y="259.9">17</text>
<text x="149.5" y="262.4">20</text>
<text x="149.7" y="259.9">18</text>
</g>
<text font-size="1.8" fill="#840084" x="30.6" y="162.8">LIB:J_SD_Card-micro_socket_A</text>
<g font-size="1.4" fill="#a90000">
<text x="154.6" y="47.8">3</text>
<text x="154.7" y="42.8">1</text>
<text x="174.9" y="42.8">5</text>
<text x="174.9" y="52.9">2</text>
<text x="286.8" y="176.1">1</text>
<text x="301.9" y="176.1">3</text>
<text x="286.7" y="181.2">2</text>
<text x="301.9" y="181.2">4</text>
<text x="286.8" y="199">1</text>
<text x="301.9" y="199">3</text>
<text x="286.7" y="204">2</text>
<text x="301.9" y="204">4</text>
</g>
<g font-size="1.4" fill="#006464">
<text x="158.5" y="43.8">VIN</text>
<text x="167.8" y="43.8">VOUT</text>
<text x="158.5" y="48.9">EN</text>
<text x="168.6" y="53.9">GND</text>
</g>
</svg>
